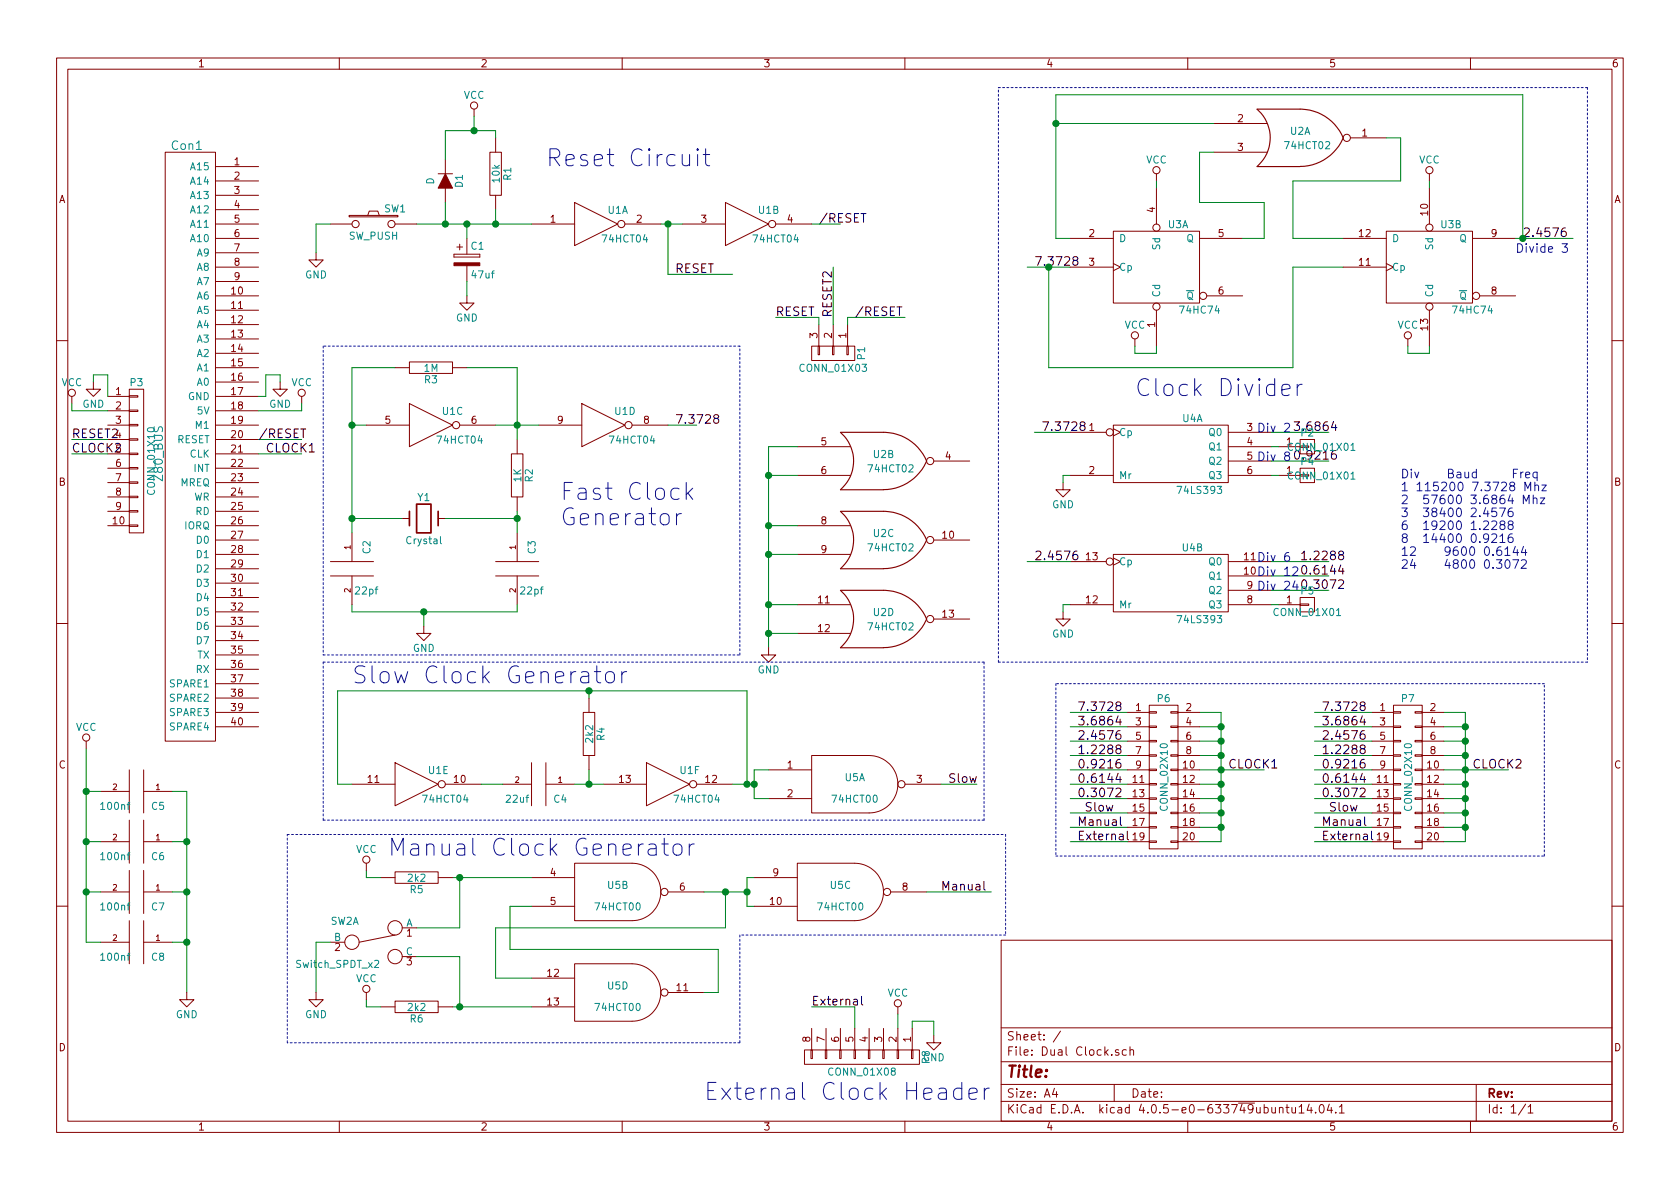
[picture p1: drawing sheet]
<svg xmlns="http://www.w3.org/2000/svg" width="297mm" height="210mm" viewBox="0 0 297 210" stroke-linecap="round" stroke-linejoin="round" font-family="sans-serif">
<g fill="none" stroke="#840000" stroke-width=".18">
<path d="M10 10.3h277v189.9h-277zM12 12.2h273v186.1h-273zM60 10.3v1.9M83.8 19.3v1.3M110 10.3v1.9M160 10.3v1.9M210 10.3v1.9M260 10.3v1.9M29.2 26.9h8.9v104.2h-8.9zM38.1 39.6h7.6M38.1 29.5h7.6M38.1 32h7.6"/>
<path d="M38.1 34.5h7.6M38.1 37.1h7.6M58.4 39.6h3.8M61.7 38.1h8.7v.2h-8.7zM65 38.1l.3-.8h1.5l.3 .8M69.8 39.6h3.9M77.5 30.7h2.5M78.7 28.2v2.5M78.7 33.3v2.5M86.6 26.9h2v7.6h-2zM87.6 24.4v2.5M87.6 34.5v2.6"/>
<path d="M94 39.6h7.6M101.6 35.8l7.6 3.8-7.6 3.8zM110.5 39.6h6.3M120.6 39.6h7.7M128.3 35.8l7.6 3.8-7.6 3.8zM137.2 39.6h6.3M204.5 30.7v1.3M204.5 33.3v6.3M214.6 21.8h9.4M214.6 26.9h9.4M238.8 24.4h6.3M252.7 30.7v1.3"/>
<path d="M252.7 33.3v6.3M38.1 42.2h7.6M38.1 44.7h7.6M38.1 47.2h7.6M38.1 49.8h7.6M38.1 52.3h7.6M38.1 54.9h7.6M38.1 57.4h7.6M38.1 59.9h7.6M55.9 44.7v1.3h1.2l-1.2 1.2-1.3-1.2h1.3M80.3 45v.5zM80.3 45.5h4.5z"/>
<path d="M80.3 45h4.5zM80.8 43.7h1M81.3 43.2v1M82.5 52.3v1.3h1.3l-1.3 1.3-1.2-1.3h1.2M82.5 42.2v2.8M82.5 47v2.8M84.8 45v.5zM144.8 57.4v3.8M147.3 57.4v3.8M149.9 57.4v3.8M189.2 42.2h7.6M189.2 47.2h7.6"/>
<path d="M196.8 40.9h15.3v12.7h-15.3zM196.8 46.6l1.3 .6-1.3 .7M200.7 59.9v1.3M204.5 54.9v6.3M212.1 42.2h7.6M213.4 52.3h6.3M237.5 42.2h7.6M237.5 47.2h7.6M245.1 40.9h15.2v12.7h-15.2zM245.1 46.6l1.3 .6-1.3 .7M248.9 59.9v1.3M252.7 54.9v6.3"/>
<path d="M260.3 42.2h7.7M261.6 52.3h6.4M10 60.2h2M12.7 70.1v1.3M16.5 67.6v1.2h1.3l-1.3 1.3-1.3-1.3h1.3M19 77.7h3.9M19 70.1h3.9M19 72.6h3.9M19 75.2h3.9M22.9 77.6h1.5v.2h-1.5zM22.9 75.1h1.5v.2h-1.5zM22.9 72.5h1.5v.3h-1.5z"/>
<path d="M22.9 70h1.5v.2h-1.5zM22.9 68.8h2.5v25.4h-2.5zM38.1 77.7h7.6M38.1 62.5h7.6M38.1 65h7.6M38.1 67.6h7.6M38.1 70.1h7.6M38.1 72.6h7.6M38.1 75.2h7.6M49.5 67.6v1.2h1.3l-1.3 1.3-1.2-1.3h1.2M53.3 70.1v1.3M64.8 75.2h7.6"/>
<path d="M69.8 65h2.6M72.4 64h7.6v2h-7.6zM72.4 71.4l7.6 3.8-7.6 3.8zM80 65h2.5M81.3 75.2h6.3M91.4 77.7v2.6M95.2 75.2h7.7M102.9 71.4l7.6 3.8-7.6 3.8zM111.8 75.2h6.3M141 79h9.4M143.5 61.2h7.6v2.5h-7.6zM144.7 61.2h.2v1.5h-.2z"/>
<path d="M147.2 61.2h.2v1.5h-.2zM149.7 61.2h.3v1.5h-.3zM189.2 76.4h6.4M196.8 75.2h20.4v10.1h-20.4zM196.8 75.8l1.3 .6-1.3 .7M217.2 76.4h7.6M217.2 79h7.6M226.1 79h3.8M229.9 77.7h2.5v2.6h-2.5zM285 60.2h2M19 80.3h3.9M19 82.8h3.9"/>
<path d="M19 85.3h3.9M19 87.9h3.9M19 90.4h3.9M19 93h3.9M22.9 92.8h1.5v.3h-1.5zM22.9 90.3h1.5v.2h-1.5zM22.9 87.8h1.5v.2h-1.5zM22.9 85.2h1.5v.3h-1.5zM22.9 82.7h1.5v.2h-1.5zM22.9 80.1h1.5v.3h-1.5zM38.1 80.3h7.6M38.1 82.8h7.6"/>
<path d="M38.1 85.3h7.6M38.1 87.9h7.6M38.1 90.4h7.6M38.1 93h7.6M38.1 95.5h7.6M38.1 98h7.6M58.4 99.3h7.6M62.2 94.2v5.1M71.1 91.7h1.3M77.5 91.7h1.2M87.6 99.3h7.6M90.4 80.3h2.1v7.6h-2.1z"/>
<path d="M91.4 87.9v2.5M91.4 94.2v5.1M141 93h9.4M141 98h9.4M141 84.1h9.4M165.1 95.5h6.3M165.1 81.5h6.3M188 85.3v1.3h1.2l-1.2 1.3-1.3-1.3h1.3M189.2 99.3h6.4M189.2 84.1h7.6M196.8 98h20.4v10.2h-20.4zM196.8 98.7l1.3 .6-1.3 .6"/>
<path d="M217.2 99.3h7.6M217.2 84.1h7.6M217.2 81.5h7.6M226.1 84.1h3.8M229.9 82.8h2.5v2.5h-2.5zM10 110.3h2M38.1 103.1h7.6M38.1 105.7h7.6M38.1 108.2h7.6M38.1 110.7h7.6M38.1 113.3h7.6M38.1 115.8h7.6"/>
<path d="M38.1 118.4h7.6M38.1 100.6h7.6M58.4 101.8h7.6M62.2 101.8v5.1M74.9 110.7v1.3h1.3l-1.3 1.3-1.2-1.3h1.2M87.6 101.8h7.6M91.4 101.8v5.1M135.9 114.5v1.3h1.3l-1.3 1.3-1.3-1.3h1.3M141 106.9h9.4M141 112h9.4M165.1 109.5h6.3M188 108.2v1.3h1.2l-1.2 1.2-1.3-1.2h1.3"/>
<path d="M189.2 106.9h7.6M217.2 101.8h7.6M217.2 106.9h7.6M217.2 104.4h7.6M226.1 106.9h3.8M229.9 106.8h1.5v.3h-1.5zM229.9 105.7h2.5v2.5h-2.5zM285 110.3h2M15.2 131.1v1.2M17.8 139.9h5.1M22.9 136.1v7.7M25.4 136.1v7.7"/>
<path d="M25.4 139.9h5.1M38.1 128.5h7.6M38.1 120.9h7.6M38.1 123.4h7.6M38.1 126h7.6M62.2 138.7h7.6M69.8 134.9l7.7 3.8-7.7 3.8zM78.7 138.7h6.4M88.9 138.7h5.1M94 134.9v7.6M96.5 138.7h5.1M96.5 134.9v7.6"/>
<path d="M103.1 126h2.1v7.6h-2.1zM104.1 123.4v2.6M104.1 133.6v2.5M106.7 138.7h7.6M114.3 134.9l7.6 3.8-7.6 3.8zM123.2 138.7h6.3M135.9 136.1h7.6M143.5 133.6h10.2a5.1 5.1 0 0 1 5 5.1 5.1 5.1 0 0 1-5 5.1h-10.2zM160 138.7h6.4M199.4 128.5h3.8M199.4 126h3.8M199.4 138.7h3.8"/>
<path d="M199.4 136.1h3.8M199.4 131.1h3.8M199.4 133.6h3.8M203.2 138.6h1.3v.2h-1.3zM203.2 136h1.3v.3h-1.3zM203.2 133.5h1.3v.2h-1.3zM203.2 130.9h1.3v.3h-1.3zM203.2 128.4h1.3v.2h-1.3zM203.2 125.9h1.3v.2h-1.3zM203.2 124.7h5.1v25.4h-5.1zM207 138.6h1.3v.2h-1.3zM207 136h1.3v.3h-1.3z"/>
<path d="M207 133.5h1.3v.2h-1.3zM207 130.9h1.3v.3h-1.3zM207 128.4h1.3v.2h-1.3zM207 125.9h1.3v.2h-1.3zM208.3 128.5h3.8M208.3 126h3.8M208.3 138.7h3.8M208.3 136.1h3.8M208.3 131.1h3.8M208.3 133.6h3.8M242.6 128.5h3.8M242.6 126h3.8"/>
<path d="M242.6 138.7h3.8M242.6 136.1h3.8M242.6 131.1h3.8M242.6 133.6h3.8M246.4 138.6h1.2v.2h-1.2zM246.4 136h1.2v.3h-1.2zM246.4 133.5h1.2v.2h-1.2zM246.4 130.9h1.2v.3h-1.2zM246.4 128.4h1.2v.2h-1.2zM246.4 125.9h1.2v.2h-1.2zM246.4 124.7h5.1v25.4h-5.1zM250.2 138.6h1.3v.2h-1.3z"/>
<path d="M250.2 136h1.3v.3h-1.3zM250.2 133.5h1.3v.2h-1.3zM250.2 130.9h1.3v.3h-1.3zM250.2 128.4h1.3v.2h-1.3zM250.2 125.9h1.3v.2h-1.3zM251.5 128.5h3.8M251.5 126h3.8M251.5 138.7h3.8M251.5 136.1h3.8M251.5 131.1h3.8M251.5 133.6h3.8M17.8 157.7h5.1"/>
<path d="M17.8 148.8h5.1M22.9 145v7.6M22.9 153.9v7.6M25.4 157.7h5.1M25.4 148.8h5.1M25.4 145v7.6M25.4 153.9v7.6M64.8 152.6v1.3M67.3 155.2h2.5M69.8 154.2h7.7v2h-7.7zM77.5 155.2h2.5M94 155.2h7.6"/>
<path d="M101.6 152.6h10.2a5.1 5.1 0 0 1 5 5.1 5.1 5.1 0 0 1-5 5.1h-10.2zM118.1 157.7h6.4M133.3 155.2h7.7M135.9 141.2h7.6M141 152.6h10.1a5.1 5.1 0 0 1 5.1 5.1 5.1 5.1 0 0 1-5.1 5.1h-10.1zM157.5 157.7h6.3M199.4 141.2h3.8M199.4 148.8h3.8M199.4 143.8h3.8M199.4 146.3h3.8M203.2 148.7h1.3v.3h-1.3zM203.2 146.2h1.3v.2h-1.3z"/>
<path d="M203.2 143.6h1.3v.3h-1.3zM203.2 141.1h1.3v.2h-1.3zM207 148.7h1.3v.3h-1.3zM207 146.2h1.3v.2h-1.3zM207 143.6h1.3v.3h-1.3zM207 141.1h1.3v.2h-1.3zM208.3 141.2h3.8M208.3 148.8h3.8M208.3 143.8h3.8M208.3 146.3h3.8M242.6 141.2h3.8M242.6 148.8h3.8"/>
<path d="M242.6 143.8h3.8M242.6 146.3h3.8M246.4 148.7h1.2v.3h-1.2zM246.4 146.2h1.2v.2h-1.2zM246.4 143.6h1.2v.3h-1.2zM246.4 141.1h1.2v.2h-1.2zM250.2 148.7h1.3v.3h-1.3zM250.2 146.2h1.3v.2h-1.3zM250.2 143.6h1.3v.3h-1.3zM250.2 141.1h1.3v.2h-1.3zM251.5 141.2h3.8M251.5 148.8h3.8"/>
<path d="M251.5 143.8h3.8M251.5 146.3h3.8M10 160.2h2M17.8 166.6h5.1M22.9 162.8v7.6M25.4 166.6h5.1M25.4 162.8v7.6M33 175.5v1.3h1.3l-1.3 1.2-1.3-1.2h1.3M55.9 175.5v1.3h1.2l-1.2 1.2-1.3-1.2h1.3M58.4 166.6h2.6M64.8 175.5v1.3M67.3 178h2.5"/>
<path d="M69.8 177h7.7v2.1h-7.7zM69.8 165.3l-6.3 1.3M71.1 164.1h2.6M71.1 169.2h2.6M77.5 178h2.5M94 160.3h7.6M94 173h7.6M94 178h7.6M101.6 170.4h10.2a5.1 5.1 0 0 1 5 5.1 5.1 5.1 0 0 1-5 5.1h-10.2zM118.1 175.5h6.4M133.3 160.3h7.7M158.7 178v1.3"/>
<path d="M177 166.3h108v32h-108zM285 160.2h2M60 198.3v1.9M110 198.3v1.9M142.2 185.7h20.4v2.5h-20.4zM143.4 185.7h.2v1.5h-.2zM143.5 181.9v3.8M145.9 185.7h.3v1.5h-.3zM146 181.9v3.8M148.5 185.7h.2v1.5h-.2zM148.6 181.9v3.8M151 185.7h.3v1.5h-.3z"/>
<path d="M151.1 181.9v3.8M153.5 185.7h.3v1.5h-.3zM153.7 181.9v3.8M156.1 185.7h.2v1.5h-.2zM156.2 181.9v3.8M158.6 185.7h.3v1.5h-.3zM158.7 181.9v3.8M160 198.3v1.9M161.2 185.7h.2v1.5h-.2zM161.3 181.9v3.8M165.1 183.1v1.3h1.3l-1.3 1.3-1.3-1.3h1.3M177 194.8h108"/>
<path d="M177 191.8h108M177 187.8h108M177 181.8h108M186.4 192.5l-.3 1h.9M186.8 193v1M187.5 182.3l-1.3 2M197 191.8v3M197.8 185.7a.37 .37 0 0 0-.6 .1l.1 .2 .5 .2 .1 .1-.3 .3-.4-.1M199.1 185.7l-.4-.1-.3 .3 .1 .6 .2 .1 .4-.1M199.8 185.7l.2-.1 .4 .1v.9M199.8 185.1v1.5M210 198.3v1.9"/>
<path d="M226.2 196l.2-.2 .4 .1v.9M226.2 195.8v1M227.4 195.8h.5M227.6 195.3v1.3l.3 .2M228.4 195.8l.1 .9 .4 .1 .2-.1M229.1 195.8v1M229.7 195.8l.4-.5v1.5M229.7 196.8h.9M231.5 195.2l-.4 1.1h1M231.8 195.8v1M232.6 196.7v.1M233.4 195.5l.2-.2a.81 .81 0 0 1 .6 .6 .81 .81 0 0 1-.3 .8l-.1 .1a.79 .79 0 0 1-.4-1.3z"/>
<path d="M235 195.2l-.3 1.1h.9M235.4 195.8v1M236.2 196.7v.1M236.8 195.8l.4-.5v1.5M236.8 196.8h.9M260 198.3v1.9M261 191.8v6.5M269.7 195.2l-1.2 2M270.2 195.8l.4-.5v1.5M270.2 196.8h.8"/>
<circle cx="83.8" cy="18.7" r=".63"/>
<circle cx="62.9" cy="39.6" r=".63"/>
<circle cx="69.2" cy="39.6" r=".63"/>
<circle cx="109.9" cy="39.6" r=".63"/>
<circle cx="136.5" cy="39.6" r=".63"/>
<circle cx="204.5" cy="30.1" r=".63"/>
<circle cx="238.1" cy="24.4" r=".63"/>
<circle cx="252.7" cy="30.1" r=".63"/>
<circle cx="200.7" cy="59.3" r=".63"/>
<circle cx="204.5" cy="54.2" r=".63"/>
<circle cx="204.5" cy="40.3" r=".63"/>
<circle cx="212.7" cy="52.3" r=".63"/>
<circle cx="248.9" cy="59.3" r=".63"/>
<circle cx="252.7" cy="40.3" r=".63"/>
<circle cx="252.7" cy="54.2" r=".63"/>
<circle cx="261" cy="52.3" r=".63"/>
<circle cx="12.7" cy="69.5" r=".63"/>
<circle cx="53.3" cy="69.5" r=".63"/>
<circle cx="80.6" cy="75.2" r=".63"/>
<circle cx="111.1" cy="75.2" r=".63"/>
<circle cx="196.2" cy="76.4" r=".63"/>
<circle cx="164.5" cy="81.5" r=".63"/>
<circle cx="164.5" cy="95.5" r=".63"/>
<circle cx="196.2" cy="99.3" r=".63"/>
<circle cx="164.5" cy="109.5" r=".63"/>
<circle cx="15.2" cy="130.4" r=".63"/>
<circle cx="78.1" cy="138.7" r=".63"/>
<circle cx="122.6" cy="138.7" r=".63"/>
<circle cx="159.4" cy="138.7" r=".63"/>
<circle cx="64.8" cy="152" r=".63"/>
<circle cx="117.5" cy="157.7" r=".63"/>
<circle cx="156.8" cy="157.7" r=".63"/>
<circle cx="62.2" cy="166.6" r="1.27"/>
<circle cx="64.8" cy="174.9" r=".63"/>
<circle cx="69.8" cy="169.2" r="1.27"/>
<circle cx="69.8" cy="164.1" r="1.27"/>
<circle cx="117.5" cy="175.5" r=".63"/>
<circle cx="158.7" cy="177.4" r=".63"/>
</g>
<g fill="#840000" stroke="#840000" stroke-width=".18">
<path d="M78.7 30.7l1.3 2.6h-2.5z"/>
<path d="M80.3 46.5h4.5v.5h-4.5z"/>
</g>
<g fill="none" stroke="#008400" stroke-width=".18">
<path d="M58.4 39.6h-2.5v5.1M73.7 39.6h20.3M78.7 35.8v3.8M82.5 39.6v2.6M83.8 20.6v2.5M87.6 24.4v-1.3h-8.9v5.1M87.6 37.1v2.5M116.8 39.6h3.8M118.1 39.6v8.9h11.4M143.5 39.6h5.1M186.7 21.8h27.9M204.5 32v1.3"/>
<path d="M214.6 26.9h-2.5v8.9h11.4v6.4h-3.8M245.1 24.4h2.5v7.6h-19v10.2h8.9M252.7 32v1.3M82.5 49.8v2.5M137.2 56.1h7.6v1.3M147.3 47.2v10.2M160 56.1h-10.1v1.3M181.6 47.2h7.6M185.4 47.2v17.8h43.2v-17.8h8.9M189.2 42.2h-2.5v-25.4h82.5v25.4M268 42.2h10.1M12.7 71.4v1.2h6.3"/>
<path d="M12.7 77.7h6.3M16.5 67.6v-1.3h2.5v3.8M45.7 77.7h7.6M49.5 67.6v-1.3h-2.5v3.8h-1.3M53.3 71.4v1.2h-7.6M62.2 75.2h2.6M69.8 65h-7.6v29.2M82.5 65h8.9v12.7M87.6 75.2h7.6M118.1 75.2h5.1M141 79h-5.1v35.5M182.9 76.4h6.3"/>
<path d="M200.7 61.2v1.3h3.8v-1.3M224.8 76.4h10.1M224.8 79h1.3M248.9 61.2v1.3h3.8v-1.3M12.7 80.3h6.3M45.7 80.3h7.6M62.2 91.7h8.9M78.7 91.7h12.7M91.4 90.4v3.8M135.9 84.1h5.1M135.9 98h5.1M135.9 93h5.1"/>
<path d="M181.6 99.3h7.6M189.2 84.1h-1.2v1.2M224.8 81.5h10.1M224.8 84.1h1.3M224.8 99.3h10.1M62.2 106.9v1.3h29.2v-1.3M74.9 108.2v2.5M135.9 106.9h5.1M135.9 112h5.1M189.2 106.9h-1.2v1.3M224.8 106.9h1.3M224.8 101.8h10.1"/>
<path d="M224.8 104.4h10.1M15.2 132.3v34.3h2.6M15.2 139.9h2.6M30.5 139.9h2.5v35.6M62.2 138.7h-2.5v-16.5h72.4v16.5M85.1 138.7h3.8M101.6 138.7h5.1M104.1 122.2v1.2M104.1 136.1v2.6M129.5 138.7h3.8M135.9 136.1h-2.6v5.1h2.6M166.4 138.7h6.3"/>
<path d="M189.2 138.7h10.2M189.2 136.1h10.2M189.2 126h10.2M189.2 128.5h10.2M189.2 131.1h10.2M189.2 133.6h10.2M212.1 138.7h3.8M212.1 136.1h11.4M212.1 126h3.8v22.8h-3.8M212.1 128.5h3.8M212.1 131.1h3.8M212.1 133.6h3.8"/>
<path d="M232.4 138.7h10.2M232.4 136.1h10.2M232.4 126h10.2M232.4 128.5h10.2M232.4 131.1h10.2M232.4 133.6h10.2M255.3 138.7h3.8M255.3 136.1h11.4M255.3 126h3.8v22.8h-3.8M255.3 128.5h3.8M255.3 131.1h3.8M255.3 133.6h3.8"/>
<path d="M15.2 157.7h2.6M15.2 148.8h2.6M30.5 157.7h2.5M30.5 148.8h2.5M64.8 153.9v1.3h2.5M80 155.2h14M81.3 155.2v8.9h-7.6M124.5 157.7h7.6M128.3 157.7v6.4h-40.7v8.9h6.4M133.3 155.2h-1.2v5.1h1.2M163.8 157.7h11.5M189.2 141.2h10.2"/>
<path d="M189.2 143.8h10.2M189.2 146.3h10.2M189.2 148.8h10.2M212.1 141.2h3.8M212.1 143.8h3.8M212.1 146.3h3.8M232.4 141.2h10.2M232.4 143.8h10.2M232.4 146.3h10.2M232.4 148.8h10.2M255.3 141.2h3.8M255.3 143.8h3.8"/>
<path d="M255.3 146.3h3.8M30.5 166.6h2.5M58.4 166.6h-2.5v8.9M64.8 176.8v1.2h2.5M73.7 169.2h7.6v8.8M80 178h14M94 160.3h-3.8v7.6h36.8v7.6h-2.5M143.5 178h7.6v3.9M158.7 179.3v2.6M161.3 181.9v-1.3h3.8v2.5"/>
</g>
<g fill="#008400" stroke="#008400" stroke-width=".25">
<circle cx="82.6" cy="39.6" r=".51"/>
<circle cx="78.7" cy="39.6" r=".51"/>
<circle cx="87.6" cy="39.6" r=".51"/>
<circle cx="83.8" cy="23.1" r=".51"/>
<circle cx="91.4" cy="75.2" r=".51"/>
<circle cx="91.4" cy="91.7" r=".51"/>
<circle cx="62.2" cy="75.2" r=".51"/>
<circle cx="62.2" cy="91.7" r=".51"/>
<circle cx="74.9" cy="108.2" r=".51"/>
<circle cx="104.1" cy="138.7" r=".51"/>
<circle cx="104.1" cy="122.2" r=".51"/>
<circle cx="132.1" cy="138.7" r=".51"/>
<circle cx="133.4" cy="138.7" r=".51"/>
<circle cx="132.1" cy="157.7" r=".51"/>
<circle cx="128.3" cy="157.7" r=".51"/>
<circle cx="81.3" cy="155.2" r=".51"/>
<circle cx="81.3" cy="178" r=".51"/>
<circle cx="215.9" cy="128.5" r=".51"/>
<circle cx="215.9" cy="131.1" r=".51"/>
<circle cx="215.9" cy="133.6" r=".51"/>
<circle cx="215.9" cy="136.1" r=".51"/>
<circle cx="215.9" cy="138.7" r=".51"/>
<circle cx="215.9" cy="141.2" r=".51"/>
<circle cx="215.9" cy="143.8" r=".51"/>
<circle cx="259.1" cy="128.5" r=".51"/>
<circle cx="259.1" cy="131.1" r=".51"/>
<circle cx="259.1" cy="133.6" r=".51"/>
<circle cx="259.1" cy="136.1" r=".51"/>
<circle cx="259.1" cy="138.7" r=".51"/>
<circle cx="259.1" cy="141.2" r=".51"/>
<circle cx="259.1" cy="143.8" r=".51"/>
<circle cx="118.1" cy="39.6" r=".51"/>
<circle cx="215.9" cy="146.3" r=".51"/>
<circle cx="259.1" cy="146.3" r=".51"/>
<circle cx="15.2" cy="139.9" r=".51"/>
<circle cx="15.2" cy="148.8" r=".51"/>
<circle cx="15.2" cy="157.7" r=".51"/>
<circle cx="33" cy="148.8" r=".51"/>
<circle cx="33" cy="157.7" r=".51"/>
<circle cx="33" cy="166.6" r=".51"/>
<circle cx="135.9" cy="106.9" r=".51"/>
<circle cx="135.9" cy="98" r=".51"/>
<circle cx="135.9" cy="93" r=".51"/>
<circle cx="135.9" cy="84.1" r=".51"/>
<circle cx="135.9" cy="112" r=".51"/>
<circle cx="186.7" cy="21.8" r=".51"/>
</g>
<path d="M72.4 90.4v2.6M73.7 89.1h2.5v5.1h-2.5zM77.5 90.4v2.6" fill="none" stroke="#840000" stroke-width=".3"/>
<path d="M77.9 94.9v1.1l.2 .2M66.2 169.9l.5-.1 .2 .1 .1 .3-.8 .9h.8" fill="none" stroke="#008484" stroke-width=".18"/>
<g fill="none" stroke="#000" stroke-width=".18">
<path d="M190 46l-.3-.3 .1-.2a.48 .48 0 0 1 .7 0l.1 .2-.2 .3-.6 .2v.6a.48 .48 0 0 0 .8-.2v-.3l-.3-.3M276.8 40.3a.62 .62 0 0 0-.8 .7l.1 .7a.48 .48 0 0 0 .8-.2v-.5a.48 .48 0 0 0-.9 .2M126.5 74l-.3-.3 .1-.2a.48 .48 0 0 1 .7 0l.1 .2-.2 .2-.6 .2v.6a.48 .48 0 0 0 .8-.1v-.3l-.3-.3M191.3 75.3l-.3-.4v-.2a.48 .48 0 0 1 .8 0v.2l-.1 .3-.7 .2v.6a.48 .48 0 0 0 .8-.2v-.3l-.3-.2M235.8 74.5l-.4 1.1h1M236.1 79.7a.62 .62 0 0 0-.7 .6l.1 .7a.48 .48 0 0 0 .8-.1l-.1-.5a.48 .48 0 0 0-.8 .1M236.1 75.1v1M190.4 97.5a.62 .62 0 0 0-.7 .6l.1 .7a.48 .48 0 0 0 .8-.1l-.1-.5a.48 .48 0 0 0-.8 .1M237 98.1l-.3-.3 .1-.2a.48 .48 0 0 1 .7 0l.1 .2-.2 .2-.6 .3v.5a.48 .48 0 0 0 .8-.1v-.3l-.3-.3M237.1 99.9l-.4 1.1h.9M236.7 102.7l.2-.2h.4l.2 .2 .1 .3-.1 .2-.9 .9h1M237.4 100.5v1"/>
<path d="M197.3 139.5l.2-.1h.4l.2 .1 .1 .3-.1 .2-.8 .9h.9M197.6 124.8l-.3-.3 .1-.2a.48 .48 0 0 1 .7 0l.1 .2-.2 .2-.6 .2v.6a.48 .48 0 0 0 .8-.1v-.3l-.3-.3M197.6 132.4l-.3-.3 .1-.2a.48 .48 0 0 1 .7 0l.1 .2-.2 .2-.6 .3v.5a.48 .48 0 0 0 .8-.1v-.3l-.3-.3M197.7 126.6l-.4 1.1h1M197.7 136.7l-.4 1.1h1M198 129.2a.62 .62 0 0 0-.7 .7l.1 .7a.48 .48 0 0 0 .8-.2l-.1-.5a.48 .48 0 0 0-.8 .2M198 134.3a.62 .62 0 0 0-.7 .6l.1 .8a.48 .48 0 0 0 .8-.2l-.1-.5a.48 .48 0 0 0-.8 .1M198 127.2v1M198 137.3v1M240.5 139.5l.2-.1h.4l.2 .1 .1 .3-.1 .2-.9 .9h1M240.8 124.8l-.3-.3 .1-.2a.48 .48 0 0 1 .7 0l.1 .2-.2 .2-.6 .2v.6a.48 .48 0 0 0 .8-.1v-.3l-.3-.3M240.8 132.4l-.3-.3 .1-.2a.48 .48 0 0 1 .7 0l.1 .2-.2 .2-.6 .3v.5a.48 .48 0 0 0 .8-.1v-.3l-.3-.3"/>
<path d="M240.9 126.6l-.4 1.1h1M240.9 136.7l-.4 1.1h1M241.2 129.2a.62 .62 0 0 0-.7 .7l.1 .7a.48 .48 0 0 0 .8-.2l-.1-.5a.48 .48 0 0 0-.8 .2M241.2 134.3a.62 .62 0 0 0-.7 .6l.1 .8a.48 .48 0 0 0 .8-.2l-.1-.5a.48 .48 0 0 0-.8 .1M241.2 127.2v1M241.2 137.3v1M174 155.9v1.3l.2 .2M198.1 144.4v1.4l.2 .2M199.3 147v1.3l.2 .2M241.3 144.4v1.4l.2 .2M242.5 147v1.3l.2 .2M152.3 176.2v1.3l.3 .2"/>
</g>
<path d="M222.2 19.3h7.7a8.3 8.3 0 0 1 7.6 5.1 8.4 8.4 0 0 1-7.6 5l-7.7 .1M222.3 19.3a6.7 6.7 0 0 1 0 10.1M148.6 76.5l7.6-.1a8.3 8.3 0 0 1 7.6 5.1 8.4 8.4 0 0 1-7.6 5.1h-7.6a6.7 6.7 0 0 0 0-10.1zM148.6 90.4h7.6a8.3 8.3 0 0 1 7.6 5.1 8.4 8.4 0 0 1-7.6 5.1h-7.6a6.7 6.7 0 0 0 0-10.2zM148.6 104.4h7.6a8.3 8.3 0 0 1 7.6 5.1 8.4 8.4 0 0 1-7.6 5h-7.6a6.7 6.7 0 0 0 0-10.1z" fill="none" stroke="#840000" stroke-width=".2"/>
<g fill="none" stroke="#0000c2" stroke-width=".18">
<path d="M120.6 27.3v1.6l.2 .3a.84 .84 0 0 0 1.1-.2M121.9 27.3v2M123.3 26.3l-.1 .2 .1 .1 .2-.1-.2-.2v.3M123.3 27.3v2M124.3 27.3h1.2M124.8 26.3v2.6l.1 .3 .6 .1M276.2 43.1h.9l-.5 .6 .4 .1 .1 .2v.5l-.3 .1h-.4l-.2-.1M226.6 69l1.5-.3-.2-.6-.8-.1-.3 .1-.2 .3v1.1l.2 .3 .3 .1 .8-.1M227.1 75l.3-.2h.3l.2 .2 .1 .3-.1 .2-.8 .9h.9M229.4 68v1.9M230.2 68a.73 .73 0 0 0-.8 .5M119.6 90.8v2"/>
<path d="M120.5 90.8a.73 .73 0 0 0-.9 .6M121.3 85.3v3M121.6 87.2l.9 1.1M122.5 86.3l-1.2 1.2M227.4 80.6l-.3-.3 .1-.2a.48 .48 0 0 1 .7 0l.1 .2-.1 .2-.7 .2v.6a.48 .48 0 0 0 .8-.1v-.3l-.3-.3M227.9 97.7a.62 .62 0 0 0-.8 .7l.1 .7a.48 .48 0 0 0 .8-.1l-.1-.6a.48 .48 0 0 0-.8 .2M259 83.5v.8a.38 .38 0 0 0 .7 0M259.7 83.5v1M261 83.6a.48 .48 0 0 0-.6 0v.7a.48 .48 0 0 0 .6 .1M261 83v1.5M263.8 92.3l.2-.2h.3l.3 .2v.3v.2l-.9 .8h.9M263.8 94.6l.2-.2h.3l.3 .2v.2v.3l-.9 .8h.9"/>
<path d="M264.6 89.8h-.8v.8l.2-.2 .5 .1 .1 .2v.4l-.3 .3h-.3l-.2-.2M264.6 99h.9l-.5 .6h.4l.1 .2v.5l-.3 .2h-.4l-.2-.2M265.2 89.8h1l-.7 1.6M265.2 94.8l.5-.4v1.5M265.2 95.9h.9M265.4 96.7a.62 .62 0 0 0-.8 .7l.1 .7a.48 .48 0 0 0 .8-.2v-.5a.48 .48 0 0 0-.9 .2M265.5 92.8l-.3-.3 .1-.2a.48 .48 0 0 1 .7 0l.1 .2-.2 .2-.6 .2v.6a.48 .48 0 0 0 .8-.1v-.3l-.3-.3M266.1 97.1l.4-.4v1.5M266.1 98.2h.9M266.3 99.1l.2-.1a.81 .81 0 0 1 .5 .7 .81 .81 0 0 1-.5 .8 .98 .98 0 0 1-.2-1.4zM267 92.8l-.4-.3 .1-.2a.48 .48 0 0 1 .8 0v.2l-.1 .2-.7 .2v.6a.48 .48 0 0 0 .8-.1v-.3l-.3-.3M267.4 89.8a.62 .62 0 0 0-.8 .7l.1 .7a.48 .48 0 0 0 .8-.1v-.5a.48 .48 0 0 0-.9 .1"/>
<path d="M267.4 94.4a.62 .62 0 0 0-.8 .7l.1 .7a.48 .48 0 0 0 .8-.1v-.6a.48 .48 0 0 0-.9 .2M267.5 99h1l-.7 1.5M267.6 83.7h.5M267.9 96.6l-.4 1.1h1M268.3 97.2v1M268.3 83h-.7v1.5M268.9 83.5v1M269 99.1l.2-.1h.4l.2 .1 .1 .3-.1 .2-.9 .9h1M269.3 83.5l-.3 .1-.1 .2M269.3 89.1v-1.6l.5 1.1 .6-1.1v1.6M269.4 96.6l-.4 1.1h1M269.6 86.8v-1.5l.5 1.1 .5-1.1v1.5"/>
<path d="M269.7 97.2v1M269.7 84l.8-.2-.1-.2-.4-.1-.3 .2 .1 .7h.6M271.1 88.2l.1-.1a.36 .36 0 0 1 .6 .2v.8M271.1 87.5v1.6M271.4 85.9v-.1a.36 .36 0 0 1 .6 .2v.8M271.4 85.3v1.5M271.8 83.6a.48 .48 0 0 0-.7 0v.7a.48 .48 0 0 0 .7 .1M271.8 83.5v1.5M272.3 88.1h.8l-.8 1h.8M272.6 85.8h.8l-.8 1h.8M105.1 118.8h1.1M105.5 117.7v2.6l.2 .3 .5 .1"/>
<path d="M107.2 119a.81 .81 0 0 1 1.4 .3v.9a.82 .82 0 0 1-.8 .6 .82 .82 0 0 1-.7-.6v-.9zM109.9 118.8v1.9M110.8 118.8a.73 .73 0 0 0-.9 .5M228.6 100.4l.2-.2h.4l.2 .2 .1 .3-.1 .2-.9 .9h1M229 102.7l-.4 1.1h.9M114.7 149.4l.3-.2 .9 .2 .1 .3v1.5M116 150l-1 .1a.59 .59 0 0 0-.4 .6 .59 .59 0 0 0 .4 .5l1-.1M117 149.2h1.2M117.4 148.2v2.6l.2 .3 .6 .1M119.2 149.5a.81 .81 0 0 1 1.4 .3v.9a.82 .82 0 0 1-.8 .6 .82 .82 0 0 1-.8-.6v-.9zM121.9 149.2v2M122.7 149.2a.73 .73 0 0 0-.8 .6"/>
<path d="M170.1 192.6a.96 .96 0 0 0-1.5 .4v.8l.2 .3a.99 .99 0 0 0 1.3 .2M170.1 191.4v3M171.3 193.4l1.5-.3-.2-.5-.8-.2-.3 .2-.2 .3v1.1l.2 .3 .3 .1 .8-.1M174 192.4v2M174.9 192.4a.73 .73 0 0 0-.9 .6"/>
</g>
<g fill="none" stroke="#0000c2" stroke-width=".18" stroke-dasharray=".3 .4">
<path d="M176.5 15.5h104.2M280.7 15.5v101.6M57.1 61.2v54.6M130.8 61.2h-73.7M57.1 115.8h73.7M57.1 117.1h116.9M130.8 115.8v-54.6M174 117.1v27.9M176.5 117.1v-101.6M280.7 117.1h-104.2M186.7 120.9v30.5M273 120.9h-86.3"/>
<path d="M50.8 147.6h127M57.1 145v-27.9M174 145h-116.9M177.8 147.6v17.7M186.7 151.4h86.3M273 151.4v-30.5M130.8 165.3v19.1M177.8 165.3h-47M50.8 184.4v-36.8M130.8 184.4h-80"/>
</g>
<g font-size="4.2" fill="#0000c2">
<text x="96.5" y="29.5">Reset Circuit</text>
<text x="200.7" y="70.1">Clock Divider</text>
<text x="99.1" y="88.5">Fast Clock</text>
<text x="99.1" y="93">Generator</text>
<text x="62.2" y="120.9">Slow Clock Generator</text>
<text x="68.6" y="151.4">Manual Clock Generator</text>
<text x="124.5" y="194.6">External Clock Header</text>
</g>
<text font-size="2.8" fill="#840000" x="178" y="190.5">Title:</text>
<g font-size="2.1" fill="#008484">
<text x="30.4" y="26.5">Con1</text>
<text x="228.6" y="81.3">0.9216</text>
<text x="28.8" y="84.9" transform="rotate(-90 28.8 84.9)">Z80_BUS</text>
</g>
<g font-size="2.1">
<text x="144.8" y="39.4">/RESET</text>
<text x="182.9" y="47">7.3728</text>
<text x="119.4" y="48.3">RESET</text>
<text x="137.2" y="55.9">RESET</text>
<text x="147.1" y="56.1" transform="rotate(-90 147.1 56.1)">RESET2</text>
<text x="151.1" y="55.9">/RESET</text>
<text x="12.7" y="77.5">RESET2</text>
<text x="45.7" y="77.5">/RESET</text>
<text x="119.4" y="74.9">7.3728</text>
<text x="184.1" y="76.2">7.3728</text>
<text x="228.6" y="76.2">3.6864</text>
<text x="12.7" y="80">CLOCK2</text>
<text x="47" y="80">CLOCK1</text>
<text x="182.9" y="99.1">2.4576</text>
<text x="229.9" y="99.1">1.2288</text>
<text x="229.9" y="101.6">0.6144</text>
<text x="190.5" y="125.7">7.3728</text>
<text x="233.7" y="125.7">7.3728</text>
<text x="190.5" y="128.3">3.6864</text>
<text x="190.5" y="130.8">2.4576</text>
<text x="233.7" y="128.3">3.6864</text>
<text x="233.7" y="130.8">2.4576</text>
<text x="190.5" y="133.3">1.2288</text>
<text x="190.5" y="135.9">0.9216</text>
<text x="217.2" y="135.9">CLOCK1</text>
<text x="233.7" y="133.3">1.2288</text>
<text x="233.7" y="135.9">0.9216</text>
<text x="260.3" y="135.9">CLOCK2</text>
<text x="167.6" y="138.4">Slow</text>
<text x="190.5" y="138.4">0.6144</text>
<text x="190.5" y="141">0.3072</text>
<text x="191.8" y="143.5">Slow</text>
<text x="233.7" y="138.4">0.6144</text>
<text x="233.7" y="141">0.3072</text>
<text x="234.9" y="143.5">Slow</text>
<text x="190.5" y="146">Manual</text>
<text x="190.5" y="148.6">External</text>
<text x="233.7" y="146">Manual</text>
<text x="233.7" y="148.6">External</text>
<text x="166.4" y="157.5">Manual</text>
<text x="143.5" y="177.8">External</text>
</g>
<text font-size="2.1" fill="#008400" x="269.2" y="41.9">2.4576</text>
<g font-size="2.1" fill="#0000c2">
<text x="268" y="44.7">Divide 3</text>
<text x="222.2" y="76.4">Div 2</text>
<text x="222.2" y="81.5">Div 8</text>
<text x="247.6" y="84.6">Div</text>
<text x="247.6" y="86.9">1 115200 7.3728 Mhz</text>
<text x="247.6" y="89.1">2 57600 3.6864 Mhz</text>
<text x="253.1" y="84.6">Baud</text>
<text x="247.6" y="91.4">3 38400 2.4576</text>
<text x="247.6" y="93.7">6 19200 1.2288</text>
<text x="222.2" y="101.8">Div 12</text>
<text x="222.2" y="99.3">Div 6</text>
<text x="247.6" y="96">8 14400 0.9216</text>
<text x="247.6" y="98.3">12</text>
<text x="247.6" y="100.6">24</text>
<text x="252.4" y="98.3">9600 0.6144</text>
<text x="252.4" y="100.6">4800 0.3072</text>
<text x="222.2" y="104.4">Div 24</text>
<text x="229.9" y="104.1">0.3072</text>
</g>
<g font-size="2.1" fill="#840000">
<text x="178" y="184">Sheet: /</text>
<text x="178" y="186.7">File: Dual Clock.sch</text>
<text x="178" y="196.9">KiCad E.D.A. kicad 4.0.5-e0-633749ubuntu14.04.1</text>
<text x="178" y="194.1">Size: A4</text>
<text x="200" y="194.1">Date:</text>
<text x="263" y="194.1">Rev:</text>
<text x="263" y="196.9">Id: 1/1</text>
</g>
<g font-size="1.8" fill="#840000">
<text x="35" y="11.9">1</text>
<text x="85" y="11.9">2</text>
<text x="135" y="11.9">3</text>
<text x="185" y="11.9">4</text>
<text x="235" y="11.9">5</text>
<text x="285" y="11.9">6</text>
<text x="218.8" y="21.6">2</text>
<text x="41.4" y="29.2">1</text>
<text x="218.8" y="26.7">3</text>
<text x="240.8" y="24.1">1</text>
<text x="10.4" y="35.9">A</text>
<text x="41.4" y="31.7">2</text>
<text x="41.4" y="34.3">3</text>
<text x="285.4" y="35.9">A</text>
<text x="41.4" y="36.8">4</text>
<text x="41.4" y="39.4">5</text>
<text x="41.4" y="41.9">6</text>
<text x="97.3" y="39.4">1</text>
<text x="112.5" y="39.4">2</text>
<text x="124" y="39.4">3</text>
<text x="139.2" y="39.4">4</text>
<text x="192.6" y="41.9">2</text>
<text x="204.2" y="37.6" transform="rotate(-90 204.2 37.6)">4</text>
<text x="215.4" y="41.9">5</text>
<text x="240.3" y="41.9">12</text>
<text x="252.5" y="38" transform="rotate(-90 252.5 38)">10</text>
<text x="263.7" y="41.9">9</text>
<text x="41.4" y="44.4">7</text>
<text x="41.4" y="47">8</text>
<text x="192.6" y="47">3</text>
<text x="240.3" y="47">11</text>
<text x="40.9" y="52.1">10</text>
<text x="41.4" y="49.5">9</text>
<text x="215.4" y="52.1">6</text>
<text x="263.7" y="52.1">8</text>
<text x="40.9" y="54.6">11</text>
<text x="40.9" y="57.1">12</text>
<text x="40.9" y="59.7">13</text>
<text x="144.5" y="59.8" transform="rotate(-90 144.5 59.8)">3</text>
<text x="147.1" y="59.8" transform="rotate(-90 147.1 59.8)">2</text>
<text x="149.6" y="59.8" transform="rotate(-90 149.6 59.8)">1</text>
<text x="204.2" y="57.9" transform="rotate(-90 204.2 57.9)">1</text>
<text x="252.5" y="58.4" transform="rotate(-90 252.5 58.4)">13</text>
<text x="40.9" y="62.2">14</text>
<text x="40.9" y="64.8">15</text>
<text x="20.5" y="69.8">1</text>
<text x="40.9" y="67.3">16</text>
<text x="40.9" y="69.8">17</text>
<text x="20.5" y="72.4">2</text>
<text x="20.5" y="74.9">3</text>
<text x="20.5" y="77.5">4</text>
<text x="40.9" y="77.5">20</text>
<text x="40.9" y="72.4">18</text>
<text x="40.9" y="74.9">19</text>
<text x="68.1" y="74.9">5</text>
<text x="83.3" y="74.9">6</text>
<text x="98.6" y="74.9">9</text>
<text x="113.8" y="74.9">8</text>
<text x="192.6" y="76.2">1</text>
<text x="220.5" y="76.2">3</text>
<text x="20.5" y="82.5">6</text>
<text x="40.9" y="80">21</text>
<text x="40.9" y="82.5">22</text>
<text x="145.2" y="78.7">5</text>
<text x="145.2" y="83.8">6</text>
<text x="167.2" y="81.3">4</text>
<text x="192.6" y="83.8">2</text>
<text x="220.5" y="78.7">4</text>
<text x="220.5" y="81.3">5</text>
<text x="220.5" y="83.8">6</text>
<text x="227.5" y="83.8">1</text>
<text x="227.5" y="78.7">1</text>
<text x="10.4" y="85.9">B</text>
<text x="20.5" y="85.1">7</text>
<text x="20.5" y="87.6">8</text>
<text x="40.9" y="85.1">23</text>
<text x="40.9" y="87.6">24</text>
<text x="285.4" y="85.9">B</text>
<text x="20" y="92.7">10</text>
<text x="20.5" y="90.2">9</text>
<text x="40.9" y="90.2">25</text>
<text x="40.9" y="92.7">26</text>
<text x="40.9" y="95.2">27</text>
<text x="145.2" y="92.7">8</text>
<text x="166.7" y="95.2">10</text>
<text x="40.9" y="97.8">28</text>
<text x="40.9" y="100.3">29</text>
<text x="145.2" y="97.8">9</text>
<text x="192.1" y="99.1">13</text>
<text x="220" y="101.6">10</text>
<text x="220" y="99.1">11</text>
<text x="40.9" y="102.9">30</text>
<text x="40.9" y="105.4">31</text>
<text x="40.9" y="107.9">32</text>
<text x="144.7" y="106.7">11</text>
<text x="192.1" y="106.7">12</text>
<text x="220.5" y="106.7">8</text>
<text x="220.5" y="104.1">9</text>
<text x="227.5" y="106.7">1</text>
<text x="40.9" y="110.5">33</text>
<text x="40.9" y="113">34</text>
<text x="144.7" y="111.8">12</text>
<text x="166.7" y="109.2">13</text>
<text x="40.9" y="115.6">35</text>
<text x="40.9" y="118.1">36</text>
<text x="40.9" y="120.6">37</text>
<text x="40.9" y="123.2">38</text>
<text x="40.9" y="125.7">39</text>
<text x="200.8" y="125.7">1</text>
<text x="209.7" y="125.7">2</text>
<text x="244" y="125.7">1</text>
<text x="252.9" y="125.7">2</text>
<text x="40.9" y="128.3">40</text>
<text x="200.8" y="128.3">3</text>
<text x="200.8" y="130.8">5</text>
<text x="209.7" y="128.3">4</text>
<text x="209.7" y="130.8">6</text>
<text x="244" y="128.3">3</text>
<text x="244" y="130.8">5</text>
<text x="252.9" y="128.3">4</text>
<text x="252.9" y="130.8">6</text>
<text x="10.4" y="135.9">C</text>
<text x="139.2" y="135.9">1</text>
<text x="200.8" y="133.3">7</text>
<text x="200.8" y="135.9">9</text>
<text x="209.2" y="135.9">10</text>
<text x="209.7" y="133.3">8</text>
<text x="244" y="133.3">7</text>
<text x="244" y="135.9">9</text>
<text x="252.4" y="135.9">10</text>
<text x="252.9" y="133.3">8</text>
<text x="285.4" y="135.9">C</text>
<text x="65.1" y="138.4">11</text>
<text x="80.3" y="138.4">10</text>
<text x="109.5" y="138.4">13</text>
<text x="124.8" y="138.4">12</text>
<text x="139.2" y="141">2</text>
<text x="162.1" y="138.4">3</text>
<text x="200.3" y="138.4">11</text>
<text x="200.3" y="141">13</text>
<text x="200.3" y="143.5">15</text>
<text x="209.2" y="138.4">12</text>
<text x="209.2" y="141">14</text>
<text x="209.2" y="143.5">16</text>
<text x="243.5" y="138.4">11</text>
<text x="243.5" y="141">13</text>
<text x="243.5" y="143.5">15</text>
<text x="252.4" y="138.4">12</text>
<text x="252.4" y="141">14</text>
<text x="252.4" y="143.5">16</text>
<text x="200.3" y="146">17</text>
<text x="200.3" y="148.6">19</text>
<text x="209.2" y="148.6">20</text>
<text x="209.2" y="146">18</text>
<text x="243.5" y="146">17</text>
<text x="243.5" y="148.6">19</text>
<text x="252.4" y="148.6">20</text>
<text x="252.4" y="146">18</text>
<text x="97.3" y="154.9">4</text>
<text x="136.7" y="154.9">9</text>
<text x="97.3" y="160">5</text>
<text x="120.2" y="157.5">6</text>
<text x="136.2" y="160">10</text>
<text x="159.5" y="157.5">8</text>
<text x="71.9" y="165.6">1</text>
<text x="59.2" y="168.1">2</text>
<text x="71.9" y="170.7">3</text>
<text x="96.8" y="172.7">12</text>
<text x="96.8" y="177.8">13</text>
<text x="119.7" y="175.3">11</text>
<text x="10.4" y="185.9">D</text>
<text x="143.3" y="184.2" transform="rotate(-90 143.3 184.2)">8</text>
<text x="145.8" y="184.2" transform="rotate(-90 145.8 184.2)">7</text>
<text x="148.3" y="184.2" transform="rotate(-90 148.3 184.2)">6</text>
<text x="150.9" y="184.2" transform="rotate(-90 150.9 184.2)">5</text>
<text x="153.4" y="184.2" transform="rotate(-90 153.4 184.2)">4</text>
<text x="156" y="184.2" transform="rotate(-90 156 184.2)">3</text>
<text x="158.5" y="184.2" transform="rotate(-90 158.5 184.2)">2</text>
<text x="161" y="184.2" transform="rotate(-90 161 184.2)">1</text>
<text x="285.4" y="185.9">D</text>
<text x="35" y="199.9">1</text>
<text x="85" y="199.9">2</text>
<text x="135" y="199.9">3</text>
<text x="185" y="199.9">4</text>
<text x="235" y="199.9">5</text>
<text x="285" y="199.9">6</text>
</g>
<g font-size="1.8" fill="#008484">
<text x="82" y="17.5">VCC</text>
<text x="228.1" y="23.8">U2A</text>
<text x="202.6" y="28.9">VCC</text>
<text x="227.4" y="26.4">74HCT02</text>
<text x="250.9" y="28.9">VCC</text>
<text x="33.8" y="30.1">A15</text>
<text x="33.8" y="32.6">A14</text>
<text x="33.8" y="35.2">A13</text>
<text x="76.7" y="32.6" transform="rotate(-90 76.7 32.6)">D</text>
<text x="81.8" y="33.1" transform="rotate(-90 81.8 33.1)">D1</text>
<text x="88.3" y="32.2" transform="rotate(-90 88.3 32.2)">10k</text>
<text x="90.4" y="31.8" transform="rotate(-90 90.4 31.8)">R1</text>
<text x="33.8" y="37.7">A12</text>
<text x="33.8" y="40.3">A11</text>
<text x="67.9" y="37.5">SW1</text>
<text x="107.5" y="37.8">U1A</text>
<text x="134.1" y="37.8">U1B</text>
<text x="206.5" y="40.3">U3A</text>
<text x="254.8" y="40.3">U3B</text>
<text x="33.8" y="42.8">A10</text>
<text x="34.8" y="45.3">A9</text>
<text x="34.8" y="47.9">A8</text>
<text x="61.7" y="42.4">SW_PUSH</text>
<text x="83.3" y="44.1">C1</text>
<text x="106.7" y="42.9">74HCT04</text>
<text x="133.4" y="42.9">74HCT04</text>
<text x="197.9" y="42.8">D</text>
<text x="197.9" y="47.9">Cp</text>
<text x="205.1" y="44.2" transform="rotate(-90 205.1 44.2)">Sd</text>
<text x="209.7" y="42.8">Q</text>
<text x="246.1" y="47.9">Cp</text>
<text x="246.1" y="42.8">D</text>
<text x="253.4" y="44.2" transform="rotate(-90 253.4 44.2)">Sd</text>
<text x="258" y="42.8">Q</text>
<text x="34.8" y="50.4">A7</text>
<text x="34.8" y="53">A6</text>
<text x="53.9" y="49.2">GND</text>
<text x="83.5" y="49.2">47uf</text>
<text x="205.1" y="52.6" transform="rotate(-90 205.1 52.6)">Cd</text>
<text x="209.7" y="53">Q</text>
<text x="253.4" y="52.6" transform="rotate(-90 253.4 52.6)">Cd</text>
<text x="258" y="53">Q</text>
<text x="34.8" y="55.5">A5</text>
<text x="34.8" y="58">A4</text>
<text x="80.6" y="56.8">GND</text>
<text x="198.8" y="58.1">VCC</text>
<text x="208.9" y="55.4">74HC74</text>
<text x="247.1" y="58.1">VCC</text>
<text x="257.1" y="55.4">74HC74</text>
<text x="34.8" y="60.6">A3</text>
<text x="34.8" y="63.1">A2</text>
<text x="34.8" y="65.7">A1</text>
<text x="75" y="65.7">1M</text>
<text x="141.7" y="65.7">CONN_01X03</text>
<text x="152.9" y="63.5" transform="rotate(-90 152.9 63.5)">P1</text>
<text x="10.8" y="68.3">VCC</text>
<text x="23.1" y="68.3">P3</text>
<text x="33.1" y="70.7">GND</text>
<text x="34.8" y="68.2">A0</text>
<text x="51.5" y="68.3">VCC</text>
<text x="75.1" y="67.8">R3</text>
<text x="14.6" y="72.1">GND</text>
<text x="34.6" y="75.8">M1</text>
<text x="34.9" y="73.3">5V</text>
<text x="47.6" y="72.1">GND</text>
<text x="78.3" y="73.3">U1C</text>
<text x="108.7" y="73.3">U1D</text>
<text x="197.9" y="77.1">Cp</text>
<text x="209.1" y="74.6">U4A</text>
<text x="213.8" y="77.1">Q0</text>
<text x="230.1" y="77.2">P2</text>
<text x="31.2" y="78.4">RESET</text>
<text x="33.5" y="80.9">CLK</text>
<text x="34.2" y="83.4">INT</text>
<text x="77.5" y="78.4">74HCT04</text>
<text x="108" y="78.4">74HCT04</text>
<text x="153.7" y="83.5">74HCT02</text>
<text x="154.5" y="81">U2B</text>
<text x="213.8" y="79.6">Q1</text>
<text x="213.8" y="82.2">Q2</text>
<text x="228" y="79.7">CONN_01X01</text>
<text x="230.1" y="82.2">P4</text>
<text x="27.4" y="87.2" transform="rotate(-90 27.4 87.2)">CONN_01X10</text>
<text x="31.8" y="86">MREQ</text>
<text x="34.1" y="88.5">WR</text>
<text x="73.9" y="88.6">Y1</text>
<text x="92.2" y="85.2" transform="rotate(-90 92.2 85.2)">1K</text>
<text x="94.2" y="85.2" transform="rotate(-90 94.2 85.2)">R2</text>
<text x="186" y="89.9">GND</text>
<text x="197.9" y="84.7">Mr</text>
<text x="208.5" y="87.3">74LS393</text>
<text x="213.8" y="84.7">Q3</text>
<text x="228" y="84.8">CONN_01X01</text>
<text x="32.6" y="93.6">IORQ</text>
<text x="34.5" y="91.1">RD</text>
<text x="154.5" y="94.9">U2C</text>
<text x="34.8" y="96.1">D0</text>
<text x="34.8" y="98.7">D1</text>
<text x="34.8" y="101.2">D2</text>
<text x="65.5" y="97.9" transform="rotate(-90 65.5 97.9)">C2</text>
<text x="71.9" y="96.2">Crystal</text>
<text x="94.7" y="97.9" transform="rotate(-90 94.7 97.9)">C3</text>
<text x="153.7" y="97.5">74HCT02</text>
<text x="197.9" y="99.9">Cp</text>
<text x="209.1" y="97.5">U4B</text>
<text x="213.8" y="99.9">Q0</text>
<text x="34.8" y="103.8">D3</text>
<text x="34.8" y="106.3">D4</text>
<text x="63" y="105.1">22pf</text>
<text x="92.2" y="105.1">22pf</text>
<text x="197.9" y="107.6">Mr</text>
<text x="213.8" y="107.6">Q3</text>
<text x="213.8" y="105">Q2</text>
<text x="213.8" y="102.5">Q1</text>
<text x="230.1" y="105.1">P5</text>
<text x="34.8" y="108.8">D5</text>
<text x="34.8" y="111.4">D6</text>
<text x="34.8" y="113.9">D7</text>
<text x="153.7" y="111.4">74HCT02</text>
<text x="154.5" y="108.9">U2D</text>
<text x="186" y="112.7">GND</text>
<text x="208.5" y="110.2">74LS393</text>
<text x="225.5" y="108.9">CONN_01X01</text>
<text x="34.6" y="119">RX</text>
<text x="34.8" y="116.5">TX</text>
<text x="73" y="115.3">GND</text>
<text x="133.9" y="119.1">GND</text>
<text x="30" y="121.5">SPARE1</text>
<text x="30" y="124.1">SPARE2</text>
<text x="204.7" y="124.1">P6</text>
<text x="247.9" y="124.1">P7</text>
<text x="13.4" y="129.2">VCC</text>
<text x="30" y="129.2">SPARE4</text>
<text x="30" y="126.6">SPARE3</text>
<text x="104.9" y="131.3" transform="rotate(-90 104.9 131.3)">2k2</text>
<text x="106.9" y="130.9" transform="rotate(-90 106.9 130.9)">R4</text>
<text x="75.8" y="136.8">U1E</text>
<text x="120.2" y="136.8">U1F</text>
<text x="18" y="143.2">100nf</text>
<text x="26.8" y="143.2">C5</text>
<text x="75" y="141.9">74HCT04</text>
<text x="89.6" y="141.9">22uf</text>
<text x="97.9" y="141.9">C4</text>
<text x="119.4" y="141.9">74HCT04</text>
<text x="147.3" y="141.9">74HCT00</text>
<text x="149.4" y="138.1">U5A</text>
<text x="206.5" y="143" transform="rotate(-90 206.5 143)">CONN_02X10</text>
<text x="249.6" y="143" transform="rotate(-90 249.6 143)">CONN_02X10</text>
<text x="18" y="152.1">100nf</text>
<text x="26.8" y="152.1">C6</text>
<text x="62.9" y="150.8">VCC</text>
<text x="72.2" y="155.9">2k2</text>
<text x="18" y="161">100nf</text>
<text x="26.8" y="161">C7</text>
<text x="72.5" y="157.9">R5</text>
<text x="105.4" y="161">74HCT00</text>
<text x="107.5" y="157.2">U5B</text>
<text x="144.8" y="161">74HCT00</text>
<text x="146.8" y="157.2">U5C</text>
<text x="58.4" y="163.5">SW2A</text>
<text x="59.1" y="166.4">B</text>
<text x="71.8" y="163.8">A</text>
<text x="18" y="169.9">100nf</text>
<text x="26.8" y="169.9">C8</text>
<text x="52.5" y="171.1">Switch_SPDT_x2</text>
<text x="62.9" y="173.7">VCC</text>
<text x="71.8" y="168.9">C</text>
<text x="72.2" y="178.8">2k2</text>
<text x="105.4" y="178.8">74HCT00</text>
<text x="107.5" y="174.9">U5D</text>
<text x="156.9" y="176.2">VCC</text>
<text x="31.1" y="180">GND</text>
<text x="53.9" y="180">GND</text>
<text x="72.5" y="180.8">R6</text>
<text x="146.8" y="190.2">CONN_01X08</text>
<text x="163.1" y="187.6">GND</text>
<text x="164.4" y="188" transform="rotate(-90 164.4 188)">P8</text>
</g>
<text font-size="1.8" x="20.5" y="80">5</text>
<g font-size="1.4" fill="#840000">
<text x="62" y="97.1" transform="rotate(-90 62 97.1)">1</text>
<text x="91.2" y="97.1" transform="rotate(-90 91.2 97.1)">1</text>
<text x="62" y="104.8" transform="rotate(-90 62 104.8)">2</text>
<text x="91.2" y="104.8" transform="rotate(-90 91.2 104.8)">2</text>
<text x="19.9" y="139.7">2</text>
<text x="27.6" y="139.7">1</text>
<text x="91.1" y="138.4">2</text>
<text x="98.7" y="138.4">1</text>
<text x="19.9" y="148.6">2</text>
<text x="27.6" y="148.6">1</text>
<text x="19.9" y="157.5">2</text>
<text x="27.6" y="157.5">1</text>
<text x="19.9" y="166.4">2</text>
<text x="27.6" y="166.4">1</text>
</g>
</svg>
